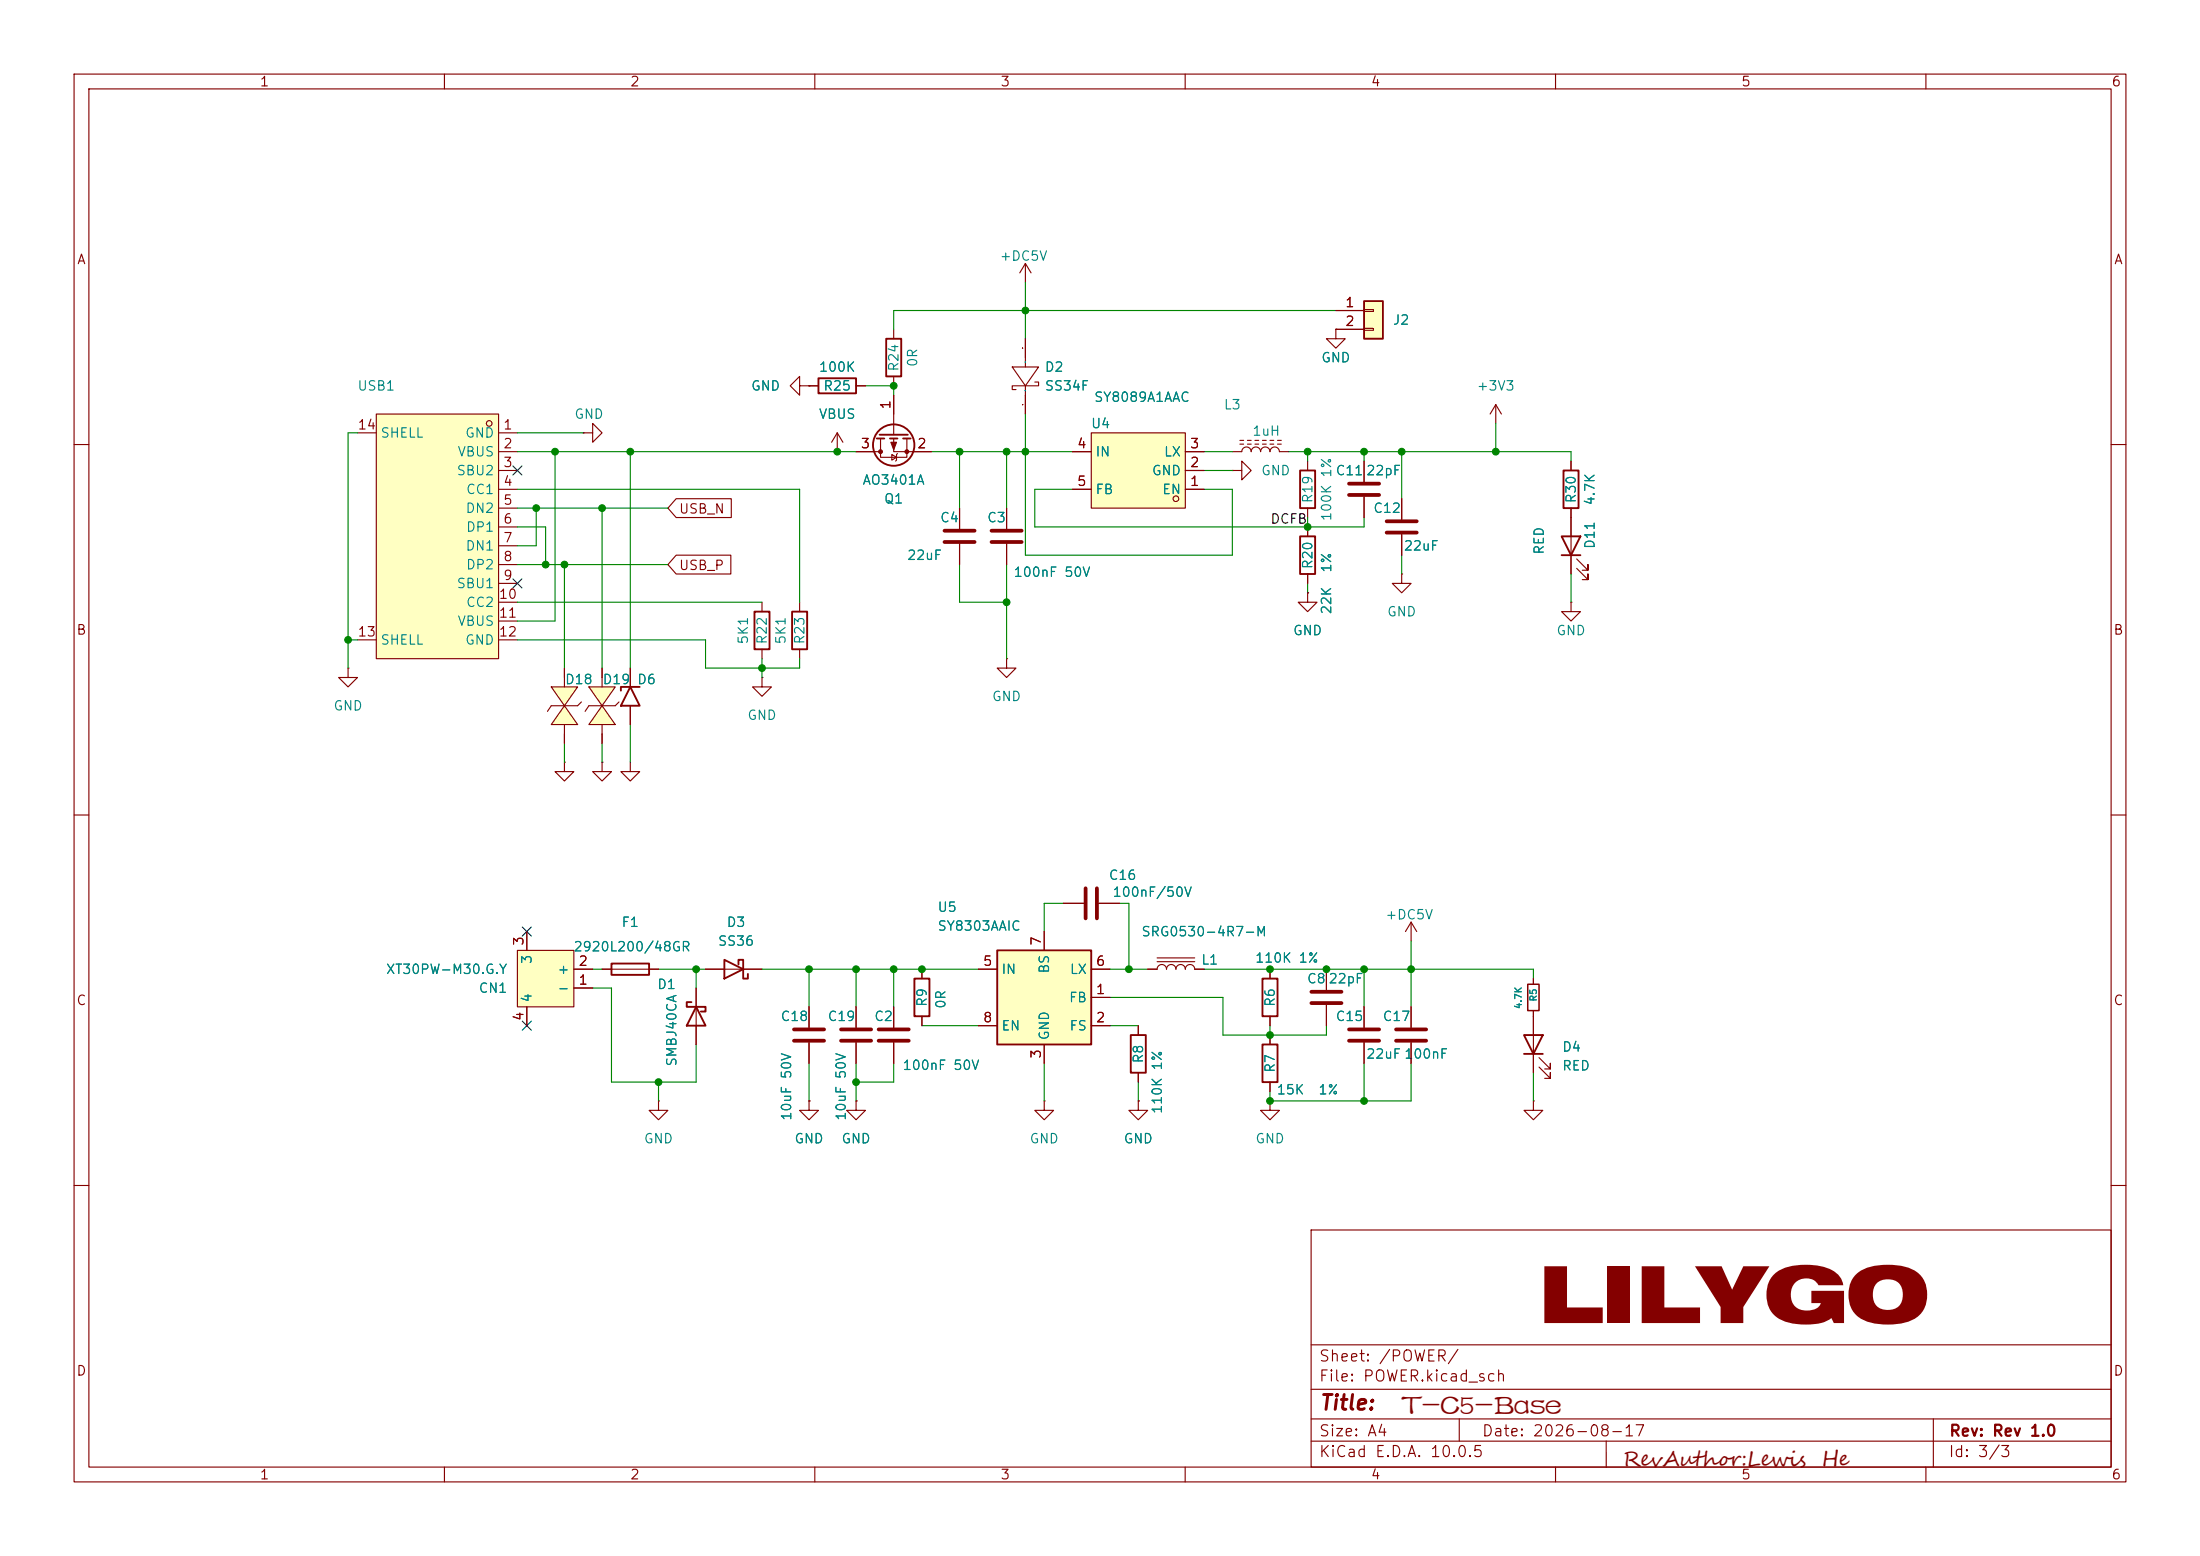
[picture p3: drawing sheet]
<svg xmlns="http://www.w3.org/2000/svg" width="297mm" height="210mm" viewBox="0 0 297 210" stroke-linecap="round" stroke-linejoin="round" font-family="sans-serif">
<g fill="none" stroke="#840000" stroke-width=".15">
<path d="M10 10h277v190h-277zM12 12h273v186h-273zM60 10v2M110 10v2M160 10v2M210 10v2M260 10v2M138.4 35.6l-.7 1.2M138.4 35.6l.8 1.2M138.4 35.6v2.5M136.7 49.5h3.5l-1.8 2.6zM138.4 45.7v3.8"/>
<path d="M138.4 52.1v3.8M139.7 51.6h.5v.5h-3.5v.5h.5M10 60h2M166.4 63.5h1.2v-1.3l1.3 1.3-1.3 1.3v-1.3M166.4 63.5h.1M176.5 62.2v1.3M176.5 68.6v1.3M285 60h2M10 110h2M285 110h2M95.2 130.8h7.7M190.5 124.5l-.8 1.2"/>
<path d="M190.5 124.5l.8 1.2M190.5 124.5v2.5M115.6 148.6v1.3h1.2l-1.2 1.2-1.3-1.2h1.3M115.6 148.6h.1M141 148.6v1.3h1.2l-1.2 1.2-1.3-1.2h1.3M141 148.6h.1M207 148.6v1.3h1.3l-1.3 1.2-1.3-1.2h1.3M207 148.6h.1M10 160h2M177 166h108v32h-108zM285 160h2M60 198v2"/>
<path d="M110 198v2M160 198v2M177 194.5h108M177 191.5h108M177 187.5h108M177 181.5h108M197 191.5v3M210 198v2M216.8 194.5v3.6M260 198v2M261 191.5v6.5"/>
</g>
<path d="M175.5 63.5h2v5.1h-2zM97.8 129.5l2.5 1.3-2.5 1.3zM99.7 130.2v-.7h.6v2.6h.7v-.7" fill="none" stroke="#840000" stroke-width=".25"/>
<path d="M147.3 58.4h12.7v10.2h-12.7z" fill="#ffffc2"/>
<g fill="none" stroke="#840000" stroke-width=".15">
<path d="M109.2 52.1h1.3M113 58.4l-.7 1.3M113 58.4l.8 1.3M113 58.4v2.6M115.6 52.1h1.2M118.9 59.2v2.5h3.5v-2.5M120.6 59.2v1.8h5.1M120.6 44.5v1.2M120.6 50.8v1.3M120.6 53.3v5.4M147.3 58.4h12.7v10.2h-12.7zM167.4 59.9h.5"/>
<path d="M167.4 59.4h.5M168.4 59.9h.5M168.4 59.4h.5M169.4 59.9h.5M169.4 59.4h.5M170.4 59.9h.5M170.4 59.4h.5M171.4 59.9h.6M171.4 59.4h.6M172.5 59.9h.5M172.5 59.4h.5M201.9 54.6l-.7 1.3"/>
<path d="M201.9 54.6l.8 1.3M201.9 54.6v2.6M115.6 61h3.3M120.4 61.3l.6 .4-.6 .4zM121.2 61.2l-.2 .1v.8l-.1 .1M144.8 66h2.5M144.8 61h2.5M160 66h2.6M160 63.5h2.6M160 61h2.6M166.4 61h1.2a.64 .64 0 0 1 .7-.7 .64 .64 0 0 1 .6 .7 .64 .64 0 0 1 .6-.7 .64 .64 0 0 1 .7 .7 .64 .64 0 0 1 .6-.7 .64 .64 0 0 1 .6 .7 .64 .64 0 0 1 .7-.7 .64 .64 0 0 1 .6 .7h1.3M135.9 88.9v1.3h1.3l-1.3 1.2-1.3-1.2h1.3"/>
<path d="M135.9 88.9h.1M81.3 130.8h7.6M171.4 130.8v1.3M171.4 137.2v1.2M171.4 139.7v1.3M179.1 130.8v2.8M179.1 135.6v2.8M184.1 135.9v2.8M190.5 135.9v2.8M207 132.1v.7M207 136.4v8.4M109.2 148.6v1.3h1.3l-1.3 1.2-1.3-1.2h1.3"/>
<path d="M109.2 148.6h.1M171.4 148.6v1.3h1.3l-1.3 1.2-1.2-1.2h1.2M171.4 148.6h.1M171.4 146.1v1.2M184.1 140.7v2.8M190.5 140.7v2.8M207.8 144l1.5 1.5v-.7v.7h-.8M207.8 142.7l1.5 1.6v-.8v.8h-.8"/>
<circle cx="158.8" cy="67.3" r=".38"/>
</g>
<path d="M206.2 132.8h1.6v3.6h-1.6z" fill="none" stroke="#840000" stroke-width=".2"/>
<g fill="none" stroke="#840000" stroke-width=".25">
<path d="M110.5 51.1h5.1v2h-5.1zM118.4 59.2h1M118.7 58.7h3.9M119.6 45.7h2.1v5.1h-2.1zM120.1 59.2h1.1M121.9 59.2h1M82.5 130h5.1v1.6h-5.1zM170.4 132.1h2.1v5.1h-2.1zM205.7 139.7h2.6l-1.3 2.5zM170.4 141h2.1v5.1h-2.1zM205.7 142.2h2.6"/>
<circle cx="120.6" cy="60.1" r="2.79"/>
</g>
<path d="M177 135.4h4.1M177 133.9h4.1M182.1 138.9h4.1M188.5 138.9h4M182.1 140.5h4.1M188.5 140.5h4" fill="none" stroke="#840000" stroke-width=".51"/>
<g fill="#840000" stroke="#840000" stroke-width=".15">
<path d="M120.3 59.7h.7l-.4 1z"/>
<circle cx="118.9" cy="61" r=".25"/>
<circle cx="122.4" cy="61" r=".25"/>
</g>
<path d="M69.8 128.3h7.7v7.6h-7.7z" fill="#ffffc2"/>
<g fill="none" stroke="#840000" stroke-width=".15">
<path d="M129.5 68.6v2.8M129.5 73.4v2.8M135.9 68.6v2.8M135.9 73.4v2.8M176.5 71.1v1.3M176.5 77.5v1.2M184.1 62.2v2.8M184.1 67.1v2.8M189.2 77.5v1.2h1.3l-1.3 1.3-1.2-1.3h1.2M189.2 77.5h.1M189.2 67.3v2.8M189.2 72.1v2.8"/>
<path d="M212.1 62.2v1.3M212.1 68.6v8.9M212.9 76.7l1.5 1.5v-.7v.7h-.8M212.9 75.4l1.5 1.6v-.8v.8h-.8M176.5 80v1.3h1.3l-1.3 1.3-1.2-1.3h1.2M176.5 80h.1M212.1 81.3v1.3h1.3l-1.3 1.2-1.3-1.2h1.3M212.1 81.3h.1M69.8 128.3h7.7v7.6h-7.7zM71.1 125.7v2.6M71.1 135.9v2.5M77.5 133.4h2.5"/>
<path d="M77.5 130.8h2.5M94 133.4v7.6M109.2 135.9v2.8M115.6 135.9v2.8M88.9 148.6v1.3h1.3l-1.3 1.2-1.3-1.2h1.3M88.9 148.6h.1M109.2 140.7v2.8M115.6 140.7v2.8"/>
</g>
<path d="M175.5 72.4h2v5.1h-2zM210.8 72.4h2.6l-1.3 2.5zM210.8 74.9h2.6M211.1 63.5h2v5.1h-2zM93.3 135.3h-.6v.6h2.5v.6h-.6M94 135.9l1.2 2.5h-2.5z" fill="none" stroke="#840000" stroke-width=".25"/>
<path d="M127.5 73.2h4.1M127.5 71.6h4.1M133.9 73.2h4M133.9 71.6h4M182.1 66.8h4.1M182.1 65.3h4.1M187.2 71.9h4.1M187.2 70.4h4.1M107.2 138.9h4.1M113.5 138.9h4.1M107.2 140.5h4.1M113.5 140.5h4.1" fill="none" stroke="#840000" stroke-width=".51"/>
<path d="M184.1 40.6h2.6v5.1h-2.6z" fill="#ffffc2"/>
<path d="M184.1 40.6h2.6v5.1h-2.6zM101.9 82.6h2v5h-2zM106.9 82.6h2.1v5h-2.1z" fill="none" stroke="#840000" stroke-width=".25"/>
<g fill="none" stroke="#840000" stroke-width=".15">
<path d="M78.7 58.4h1.3v-1.2l1.3 1.2-1.3 1.3v-1.3M78.7 58.4h.1M107.9 52.1v-1.3l-1.2 1.3 1.2 1.2v-1.2h1.3M109.2 52.1h.1M180.3 44.5v1.2h1.3l-1.3 1.3-1.2-1.3h1.2M180.3 44.5h.1M180.3 41.9h3.8M180.3 44.5h3.8M184.1 41.8h1.3v.2h-1.3zM184.1 44.3h1.3v.3h-1.3zM47 90.2v1.2h1.3l-1.3 1.3-1.3-1.3h1.3M47 90.2h.1"/>
<path d="M102.9 81.3v1.3M102.9 87.6v1.3M107.9 81.3v1.3M107.9 87.6v1.3M153.7 148.6v1.3h1.2l-1.2 1.2-1.3-1.2h1.3M153.7 148.6h.1"/>
</g>
<path d="M50.8 55.9h16.5v33h-16.5z" fill="#ffffc2"/>
<g fill="none" stroke="#840000" stroke-width=".15">
<path d="M48.3 58.4h2.5M50.8 55.9h16.5v33h-16.5zM67.3 58.4h2.5M67.3 61h2.5M67.3 63.5h2.5M67.3 66h2.5M67.3 68.6h2.5M67.3 71.1h2.5M67.3 73.7h2.5M67.3 76.2h2.5M67.3 78.7h2.5M48.3 86.4h2.5"/>
<path d="M67.3 81.3h2.5M67.3 83.8h2.5M67.3 86.4h2.5"/>
<circle cx="66" cy="57.2" r=".38"/>
</g>
<g fill="#ffffc2">
<path d="M81.3 95.3l1.8 2.5h-3.6z"/>
<path d="M79.5 92.7h3.6l-1.8 2.6z"/>
</g>
<path d="M79.5 92.7h3.6l-1.8 2.6zM81.3 95.3l1.8 2.5h-3.6zM81.3 90.2v2.5M81.3 97.8v2.5M83.6 94.7l-.5 .6h-3.6l-.5 .7" fill="none" stroke="#840000" stroke-width=".15"/>
<g fill="#ffffc2">
<path d="M76.2 95.3l1.8 2.5h-3.6z"/>
<path d="M74.4 92.7h3.6l-1.8 2.6z"/>
</g>
<g fill="none" stroke="#840000" stroke-width=".15">
<path d="M74.4 92.7h3.6l-1.8 2.6zM76.2 95.3l1.8 2.5h-3.6zM76.2 90.2v2.5M76.2 97.8v2.5M78.5 94.7l-.5 .6h-3.6l-.5 .7M85.1 90.2v2.5M85.1 95.3v2.5M102.9 91.4v1.3h1.2l-1.2 1.3-1.3-1.3h1.3M102.9 91.4h.1M76.2 102.9v1.2h1.3l-1.3 1.3-1.3-1.3h1.3M76.2 102.9h.1M81.3 102.9v1.2h1.2l-1.2 1.3-1.3-1.3h1.3"/>
<path d="M81.3 102.9h.1M85.1 102.9v1.2h1.3l-1.3 1.3-1.3-1.3h1.3M120.6 135.9v2.8M124.5 130.8v1.3M124.5 137.2v1.2M143.5 121.9h2.8M148.3 121.9h2.8M154.9 130.8h1.3a.64 .64 0 0 1 .6-.6 .64 .64 0 0 1 .7 .6 .64 .64 0 0 1 .6-.6 .64 .64 0 0 1 .6 .6 .64 .64 0 0 1 .7-.6 .64 .64 0 0 1 .6 .6 .64 .64 0 0 1 .7-.6 .64 .64 0 0 1 .6 .6h1.3M156.2 129.8h5.1M156.2 129.3h5.1M120.6 140.7v2.8"/>
</g>
<path d="M85.1 92.7l1.3 2.6h-2.6zM86.4 92.7h-2.6v.5M123.4 132.1h2.1v5.1h-2.1z" fill="none" stroke="#840000" stroke-width=".25"/>
<path d="M146.6 119.9v4.1M148.1 119.9v4.1M118.6 138.9h4.1M118.6 140.5h4.1" fill="none" stroke="#840000" stroke-width=".51"/>
<path d="M134.6 128.3h12.7v12.7h-12.7z" fill="#ffffc2"/>
<path d="M134.6 128.3h12.7v12.7h-12.7zM152.7 139.7h2v5.1h-2z" fill="none" stroke="#840000" stroke-width=".25"/>
<g fill="none" stroke="#840000" stroke-width=".15">
<path d="M109.2 52.1h.1M109.2 52.1h1.3M115.6 52.1h1.2M120.6 53.3v2.6M138.4 45.7v2.6M138.4 53.3v2.6M180.3 44.5h.1M180.3 41.9h3.8M180.3 44.5h3.8M91.3 67.3h7.4v2.6h-7.4l-1.1-1.3zM91.3 74.9h7.4v2.6h-7.4l-1.1-1.3zM115.6 61h2.5"/>
<path d="M123.2 61h2.5M129.5 68.6v2.8M129.5 73.4v2.8M135.9 68.6v2.8M135.9 73.4v2.8M144.8 61h2.5M144.8 66h2.5M160 61h2.6M160 66h2.6M160 63.5h2.6M176.5 71.1v1.3M176.5 77.5v1.2"/>
<path d="M184.1 62.2v2.8M184.1 67.1v2.8M189.2 67.3v2.8M189.2 72.1v2.8M212.1 62.2v1.3M212.1 68.6v3.8M212.1 74.9v2.6M76.2 90.2v1.2M76.2 99.1v1.2M81.3 90.2v1.2M81.3 99.1v1.2M85.1 90.2v2.5"/>
<path d="M85.1 95.3v2.5M176.5 80h.1M71.1 125.7v2.6M71.1 135.9v2.5M77.5 130.8h2.5M77.5 133.4h2.5M81.3 130.8h1.2M87.6 130.8h1.3M94 133.4v2.5M94 138.4v2.6M95.2 130.8h2.6M100.3 130.8h2.6"/>
<path d="M109.2 135.9v2.8M115.6 135.9v2.8M120.6 135.9v2.8M124.5 130.8v1.3M124.5 137.2v1.2M132.1 138.4h2.5M132.1 130.8h2.5M141 125.7v2.6M143.5 121.9h2.8M147.3 134.6h2.6M147.3 138.4h2.6M147.3 130.8h2.6"/>
<path d="M148.3 121.9h2.8M153.7 138.4v1.3M154.9 130.8h1.3M161.3 130.8h1.3M171.4 130.8v1.3M171.4 137.2v1.2M171.4 139.7v1.3M179.1 130.8v2.8M179.1 135.6v2.8M184.1 135.9v2.8M190.5 135.9v2.8M207 132.1v.7"/>
<path d="M207 136.4v3.3M109.2 148.6h.1M109.2 140.7v2.8M115.6 148.6h.1M115.6 140.7v2.8M120.6 140.7v2.8M141 141v2.5M153.7 148.6h.1M153.7 144.8v1.3M171.4 146.1v1.2M184.1 140.7v2.8M190.5 140.7v2.8"/>
<path d="M207 142.2v2.6"/>
</g>
<g fill="none" stroke="#008400" stroke-width=".15">
<path d="M138.4 38.1v7.6M48.3 58.4h-1.3v31.8M69.8 58.4h8.9M116.8 52.1h3.8v1.2M138.4 55.9v19h28v-8.9h-3.8M180.3 41.9h-59.7v2.6M201.9 57.2v3.8M69.8 61h45.8M69.8 66h38.1v15.3M69.8 71.1h3.9v5.1M69.8 68.6h20.4M69.8 76.2h20.4"/>
<path d="M72.4 68.6v5.1h-2.6M74.9 61v22.8h-5.1M76.2 76.2v14M81.3 68.6v21.6M85.1 61v29.2M125.7 61h19.1M129.5 76.2v5.1h6.4M129.5 61v7.6M135.9 61v7.6M135.9 76.2v12.7M144.8 66h-5.1v5.1h44.4v-1.2M162.6 61h3.8"/>
<path d="M162.6 63.5h3.8M174 61h38.1v1.2M176.5 61v1.2M176.5 69.9v1.2M176.5 78.7v1.3M184.1 61v1.2M189.2 61v6.3M189.2 74.9v2.6M212.1 77.5v3.8M47 86.4h1.3M69.8 86.4h25.4v3.8h12.7v-1.3M69.8 81.3h33.1"/>
<path d="M85.1 97.8v5.1M102.9 88.9v2.5M76.2 100.3v2.6M81.3 100.3v2.6M80 133.4h2.5v12.7h11.5v-5.1M80 130.8h1.3M88.9 130.8h6.3M94 130.8v2.6M102.9 130.8h29.2M109.2 130.8v5.1M115.6 130.8v5.1M120.6 130.8v5.1"/>
<path d="M124.5 138.4h7.6M143.5 121.9h-2.5v3.8M149.9 130.8h5M149.9 134.6h15.2v5.1h14v-1.3M149.9 138.4h3.8M151.1 121.9h1.3v8.9M162.6 130.8h44.4v1.3M171.4 138.4v1.3M184.1 130.8v5.1M190.5 127v8.9M88.9 146.1v2.5M109.2 143.5v5.1"/>
<path d="M115.6 143.5v5.1M120.6 143.5v2.6h-5M141 143.5v5.1M153.7 146.1v2.5M184.1 143.5v5.1M190.5 143.5v5.1h-19.1v-1.3M207 144.8v3.8"/>
</g>
<path d="M69.2 78.1l1.3 1.2M69.2 62.9l1.3 1.2M70.5 78.1l-1.3 1.2M70.5 62.9l-1.3 1.2M70.5 137.8l1.2 1.2M70.5 125.1l1.2 1.2M71.7 137.8l-1.2 1.2M71.7 125.1l-1.2 1.2" fill="none" stroke="#000084" stroke-width=".15"/>
<g fill="#008400" stroke="#008400" stroke-width=".14">
<circle cx="184.1" cy="148.6" r=".46"/>
<circle cx="190.5" cy="130.8" r=".46"/>
<circle cx="184.1" cy="130.8" r=".46"/>
<circle cx="179.1" cy="130.8" r=".46"/>
<circle cx="135.9" cy="61" r=".46"/>
<circle cx="138.4" cy="61" r=".46"/>
<circle cx="113" cy="61" r=".46"/>
<circle cx="138.4" cy="41.9" r=".46"/>
<circle cx="135.9" cy="81.3" r=".46"/>
<circle cx="120.6" cy="52.1" r=".46"/>
<circle cx="129.5" cy="61" r=".46"/>
<circle cx="88.9" cy="146.1" r=".46"/>
<circle cx="115.6" cy="146.1" r=".46"/>
<circle cx="109.2" cy="130.8" r=".46"/>
<circle cx="115.6" cy="130.8" r=".46"/>
<circle cx="94" cy="130.8" r=".46"/>
<circle cx="184.1" cy="61" r=".46"/>
<circle cx="189.2" cy="61" r=".46"/>
<circle cx="176.5" cy="71.1" r=".46"/>
<circle cx="201.9" cy="61" r=".46"/>
<circle cx="176.5" cy="61" r=".46"/>
<circle cx="81.3" cy="68.6" r=".46"/>
<circle cx="85.1" cy="61" r=".46"/>
<circle cx="72.4" cy="68.6" r=".46"/>
<circle cx="76.2" cy="76.2" r=".46"/>
<circle cx="73.7" cy="76.2" r=".46"/>
<circle cx="74.9" cy="61" r=".46"/>
<circle cx="47" cy="86.4" r=".46"/>
<circle cx="102.9" cy="90.2" r=".46"/>
<circle cx="120.6" cy="130.8" r=".46"/>
<circle cx="124.5" cy="130.8" r=".46"/>
<circle cx="152.4" cy="130.8" r=".46"/>
<circle cx="171.4" cy="130.8" r=".46"/>
<circle cx="171.4" cy="139.7" r=".46"/>
<circle cx="171.4" cy="148.6" r=".46"/>
</g>
<text font-size="10.6" fill="#840000" x="207.6" y="178.6">LILYGO</text>
<text font-size="4.2" fill="#840000" x="189.2" y="190.9">T-C5-Base</text>
<g font-size="2.8" fill="#840000">
<text x="219.1" y="197.8">RevAuthor:Lewis</text>
<text x="246" y="197.8">He</text>
</g>
<text font-size="2" fill="#840000" x="178" y="190.8">Title:</text>
<g font-size="1.5" fill="#840000">
<text x="178" y="184.1">Sheet: /POWER/</text>
<text x="178" y="186.8">File: POWER.kicad_sch</text>
<text x="178" y="197">KiCad E.D.A. 10.0.5</text>
<text x="178" y="194.2">Size: A4</text>
<text x="200" y="194.2">Date: 2026-08-17</text>
<text x="263" y="197">Id: 3/3</text>
<text x="263" y="194.2">Rev: Rev 1.0</text>
</g>
<g font-size="1.3" fill="#840000">
<text x="35" y="12">1</text>
<text x="85" y="12">2</text>
<text x="135" y="12">3</text>
<text x="185" y="12">4</text>
<text x="235" y="12">5</text>
<text x="285" y="12">6</text>
<text x="10.3" y="36">A</text>
<text x="285.3" y="36">A</text>
<text x="181.5" y="41.8">1</text>
<text x="181.5" y="44.3">2</text>
<text x="48.2" y="58.3">14</text>
<text x="67.8" y="58.3">1</text>
<text x="120.5" y="55.3" transform="rotate(-90 120.5 55.3)">1</text>
<text x="67.8" y="60.8">2</text>
<text x="67.8" y="63.4">3</text>
<text x="67.8" y="65.9">4</text>
<text x="116.1" y="60.8">3</text>
<text x="123.7" y="60.8">2</text>
<text x="145.3" y="60.8">4</text>
<text x="145.3" y="65.9">5</text>
<text x="160.6" y="65.9">1</text>
<text x="160.6" y="63.4">2</text>
<text x="160.6" y="60.8">3</text>
<text x="67.8" y="68.4">5</text>
<text x="67.8" y="71">6</text>
<text x="91.6" y="69.6">USB_N</text>
<text x="67.8" y="73.5">7</text>
<text x="67.8" y="76.1">8</text>
<text x="91.6" y="77.3">USB_P</text>
<text x="67.2" y="81.1">10</text>
<text x="67.2" y="83.7">11</text>
<text x="67.8" y="78.6">9</text>
<text x="10.2" y="86">B</text>
<text x="48.2" y="86.2">13</text>
<text x="67.2" y="86.2">12</text>
<text x="285.2" y="86">B</text>
<text x="71" y="127.7" transform="rotate(-90 71 127.7)">3</text>
<text x="78" y="130.7">2</text>
<text x="132.6" y="130.7">5</text>
<text x="140.8" y="127.7" transform="rotate(-90 140.8 127.7)">7</text>
<text x="147.9" y="130.7">6</text>
<text x="10.2" y="136">C</text>
<text x="71" y="137.9" transform="rotate(-90 71 137.9)">4</text>
<text x="78" y="133.2">1</text>
<text x="147.9" y="134.5">1</text>
<text x="285.2" y="136">C</text>
<text x="132.6" y="138.3">8</text>
<text x="140.8" y="143" transform="rotate(-90 140.8 143)">3</text>
<text x="147.9" y="138.3">2</text>
<text x="10.2" y="186">D</text>
<text x="285.2" y="186">D</text>
<text x="35" y="200">1</text>
<text x="85" y="200">2</text>
<text x="135" y="200">3</text>
<text x="185" y="200">4</text>
<text x="235" y="200">5</text>
<text x="285" y="200">6</text>
</g>
<g font-size="1.3" fill="#008484">
<text x="134.9" y="35.5">+DC5V</text>
<text x="187.9" y="44.1">J2</text>
<text x="48.2" y="53">USB1</text>
<text x="101.3" y="53">GND</text>
<text x="110.5" y="50.5">100K</text>
<text x="111.1" y="53">R25</text>
<text x="121.6" y="50.2" transform="rotate(-90 121.6 50.2)">R24</text>
<text x="124.2" y="49.6" transform="rotate(-90 124.2 49.6)">0R</text>
<text x="141" y="50.5">D2</text>
<text x="141" y="53">SS34F</text>
<text x="178.3" y="49.2">GND</text>
<text x="199.3" y="53">+3V3</text>
<text x="51.3" y="59.4">SHELL</text>
<text x="62.7" y="59.4">GND</text>
<text x="77.5" y="56.8">GND</text>
<text x="110.5" y="56.8">VBUS</text>
<text x="147.2" y="58.1">U4</text>
<text x="147.6" y="54.6">SY8089A1AAC</text>
<text x="165.1" y="55.6">L3</text>
<text x="169" y="59.1">1uH</text>
<text x="61.6" y="64.5">SBU2</text>
<text x="61.7" y="61.9">VBUS</text>
<text x="116.4" y="65.7">AO3401A</text>
<text x="147.8" y="61.9">IN</text>
<text x="155.4" y="64.5">GND</text>
<text x="157" y="61.9">LX</text>
<text x="170.2" y="64.5">GND</text>
<text x="180.2" y="64.5">C11</text>
<text x="184.3" y="64.5">22pF</text>
<text x="62.8" y="69.5">DN2</text>
<text x="62.8" y="67">CC1</text>
<text x="119.3" y="68.3">Q1</text>
<text x="126.8" y="70.8">C4</text>
<text x="133.2" y="70.8">C3</text>
<text x="147.8" y="67">FB</text>
<text x="156.8" y="67">EN</text>
<text x="177.5" y="68" transform="rotate(-90 177.5 68)">R19</text>
<text x="180" y="70.4" transform="rotate(-90 180 70.4)">100K 1%</text>
<text x="185.3" y="69.5">C12</text>
<text x="213.1" y="68" transform="rotate(-90 213.1 68)">R30</text>
<text x="215.6" y="68.3" transform="rotate(-90 215.6 68.3)">4.7K</text>
<text x="62.8" y="74.6">DN1</text>
<text x="62.8" y="72.1">DP1</text>
<text x="62.8" y="77.2">DP2</text>
<text x="122.4" y="75.9">22uF</text>
<text x="177.5" y="76.9" transform="rotate(-90 177.5 76.9)">R20</text>
<text x="180" y="77.4" transform="rotate(-90 180 77.4)">1%</text>
<text x="189.4" y="74.6">22uF</text>
<text x="208.7" y="74.9" transform="rotate(-90 208.7 74.9)">RED</text>
<text x="215.6" y="74.2" transform="rotate(-90 215.6 74.2)">D11</text>
<text x="61.6" y="79.7">SBU1</text>
<text x="62.8" y="82.2">CC2</text>
<text x="136.7" y="78.2">100nF 50V</text>
<text x="180" y="83" transform="rotate(-90 180 83)">22K</text>
<text x="187.2" y="83.5">GND</text>
<text x="51.3" y="87.3">SHELL</text>
<text x="61.7" y="84.8">VBUS</text>
<text x="62.7" y="87.3">GND</text>
<text x="101.3" y="87.1" transform="rotate(-90 101.3 87.1)">5K1</text>
<text x="103.8" y="87.1" transform="rotate(-90 103.8 87.1)">R22</text>
<text x="106.4" y="87.1" transform="rotate(-90 106.4 87.1)">5K1</text>
<text x="108.9" y="87.1" transform="rotate(-90 108.9 87.1)">R23</text>
<text x="174.5" y="86.1">GND</text>
<text x="210" y="86.1">GND</text>
<text x="76.2" y="92.7">D18</text>
<text x="81.3" y="92.7">D19</text>
<text x="85.9" y="92.7">D6</text>
<text x="133.8" y="94.9">GND</text>
<text x="44.9" y="96.2">GND</text>
<text x="100.8" y="97.5">GND</text>
<text x="149.6" y="119.1">C16</text>
<text x="83.8" y="125.4">F1</text>
<text x="98" y="125.4">D3</text>
<text x="126.5" y="123.4">U5</text>
<text x="126.5" y="125.9">SY8303AAIC</text>
<text x="150.1" y="121.4">100nF/50V</text>
<text x="186.9" y="124.4">+DC5V</text>
<text x="52" y="131.8">XT30PW-M30.G.Y</text>
<text x="72.1" y="130.2" transform="rotate(-90 72.1 130.2)">3</text>
<text x="75.2" y="131.8">+</text>
<text x="77.3" y="128.7">2920L200/48GR</text>
<text x="96.8" y="128">SS36</text>
<text x="135.1" y="131.8">IN</text>
<text x="141.9" y="131.5" transform="rotate(-90 141.9 131.5)">BS</text>
<text x="144.3" y="131.8">LX</text>
<text x="154" y="126.7">SRG0530-4R7-M</text>
<text x="162.1" y="130.5">L1</text>
<text x="169.3" y="130.2">110K 1%</text>
<text x="64.5" y="134.3">CN1</text>
<text x="72.1" y="135.4" transform="rotate(-90 72.1 135.4)">4</text>
<text x="75.2" y="134.3">-</text>
<text x="88.6" y="133.8">D1</text>
<text x="125.4" y="136" transform="rotate(-90 125.4 136)">R9</text>
<text x="128" y="136.2" transform="rotate(-90 128 136.2)">0R</text>
<text x="144.2" y="135.6">FB</text>
<text x="172.4" y="136" transform="rotate(-90 172.4 136)">R6</text>
<text x="176.4" y="133">C8</text>
<text x="179.3" y="133">22pF</text>
<text x="105.3" y="138.1">C18</text>
<text x="111.6" y="138.1">C19</text>
<text x="117.9" y="138.1">C2</text>
<text x="135.1" y="139.4">EN</text>
<text x="141.9" y="140.5" transform="rotate(-90 141.9 140.5)">GND</text>
<text x="144.3" y="139.4">FS</text>
<text x="154.6" y="143.6" transform="rotate(-90 154.6 143.6)">R8</text>
<text x="180.2" y="138.1">C15</text>
<text x="184.3" y="143.2">22uF 100nF</text>
<text x="186.6" y="138.1">C17</text>
<text x="210.8" y="142.3">D4</text>
<text x="91.6" y="144" transform="rotate(-90 91.6 144)">SMBJ40CA</text>
<text x="121.8" y="144.7">100nF 50V</text>
<text x="172.3" y="148">15K</text>
<text x="172.4" y="144.9" transform="rotate(-90 172.4 144.9)">R7</text>
<text x="177.9" y="148">1%</text>
<text x="210.8" y="144.8">RED</text>
<text x="86.8" y="154.6">GND</text>
<text x="107.1" y="151.4" transform="rotate(-90 107.1 151.4)">10uF 50V</text>
<text x="107.2" y="154.6">GND</text>
<text x="113.5" y="154.6">GND</text>
<text x="114.5" y="151.4" transform="rotate(-90 114.5 151.4)">10uF 50V</text>
<text x="138.9" y="154.6">GND</text>
<text x="151.6" y="154.6">GND</text>
<text x="157.2" y="150.4" transform="rotate(-90 157.2 150.4)">110K 1%</text>
<text x="169.4" y="154.6">GND</text>
</g>
<text font-size="1.3" x="171.4" y="71">DCFB</text>
<g font-size=".9" fill="#008484">
<text x="205.7" y="136.3" transform="rotate(-90 205.7 136.3)">4.7K</text>
<text x="207.7" y="135.3" transform="rotate(-90 207.7 135.3)">R5</text>
</g>
</svg>
